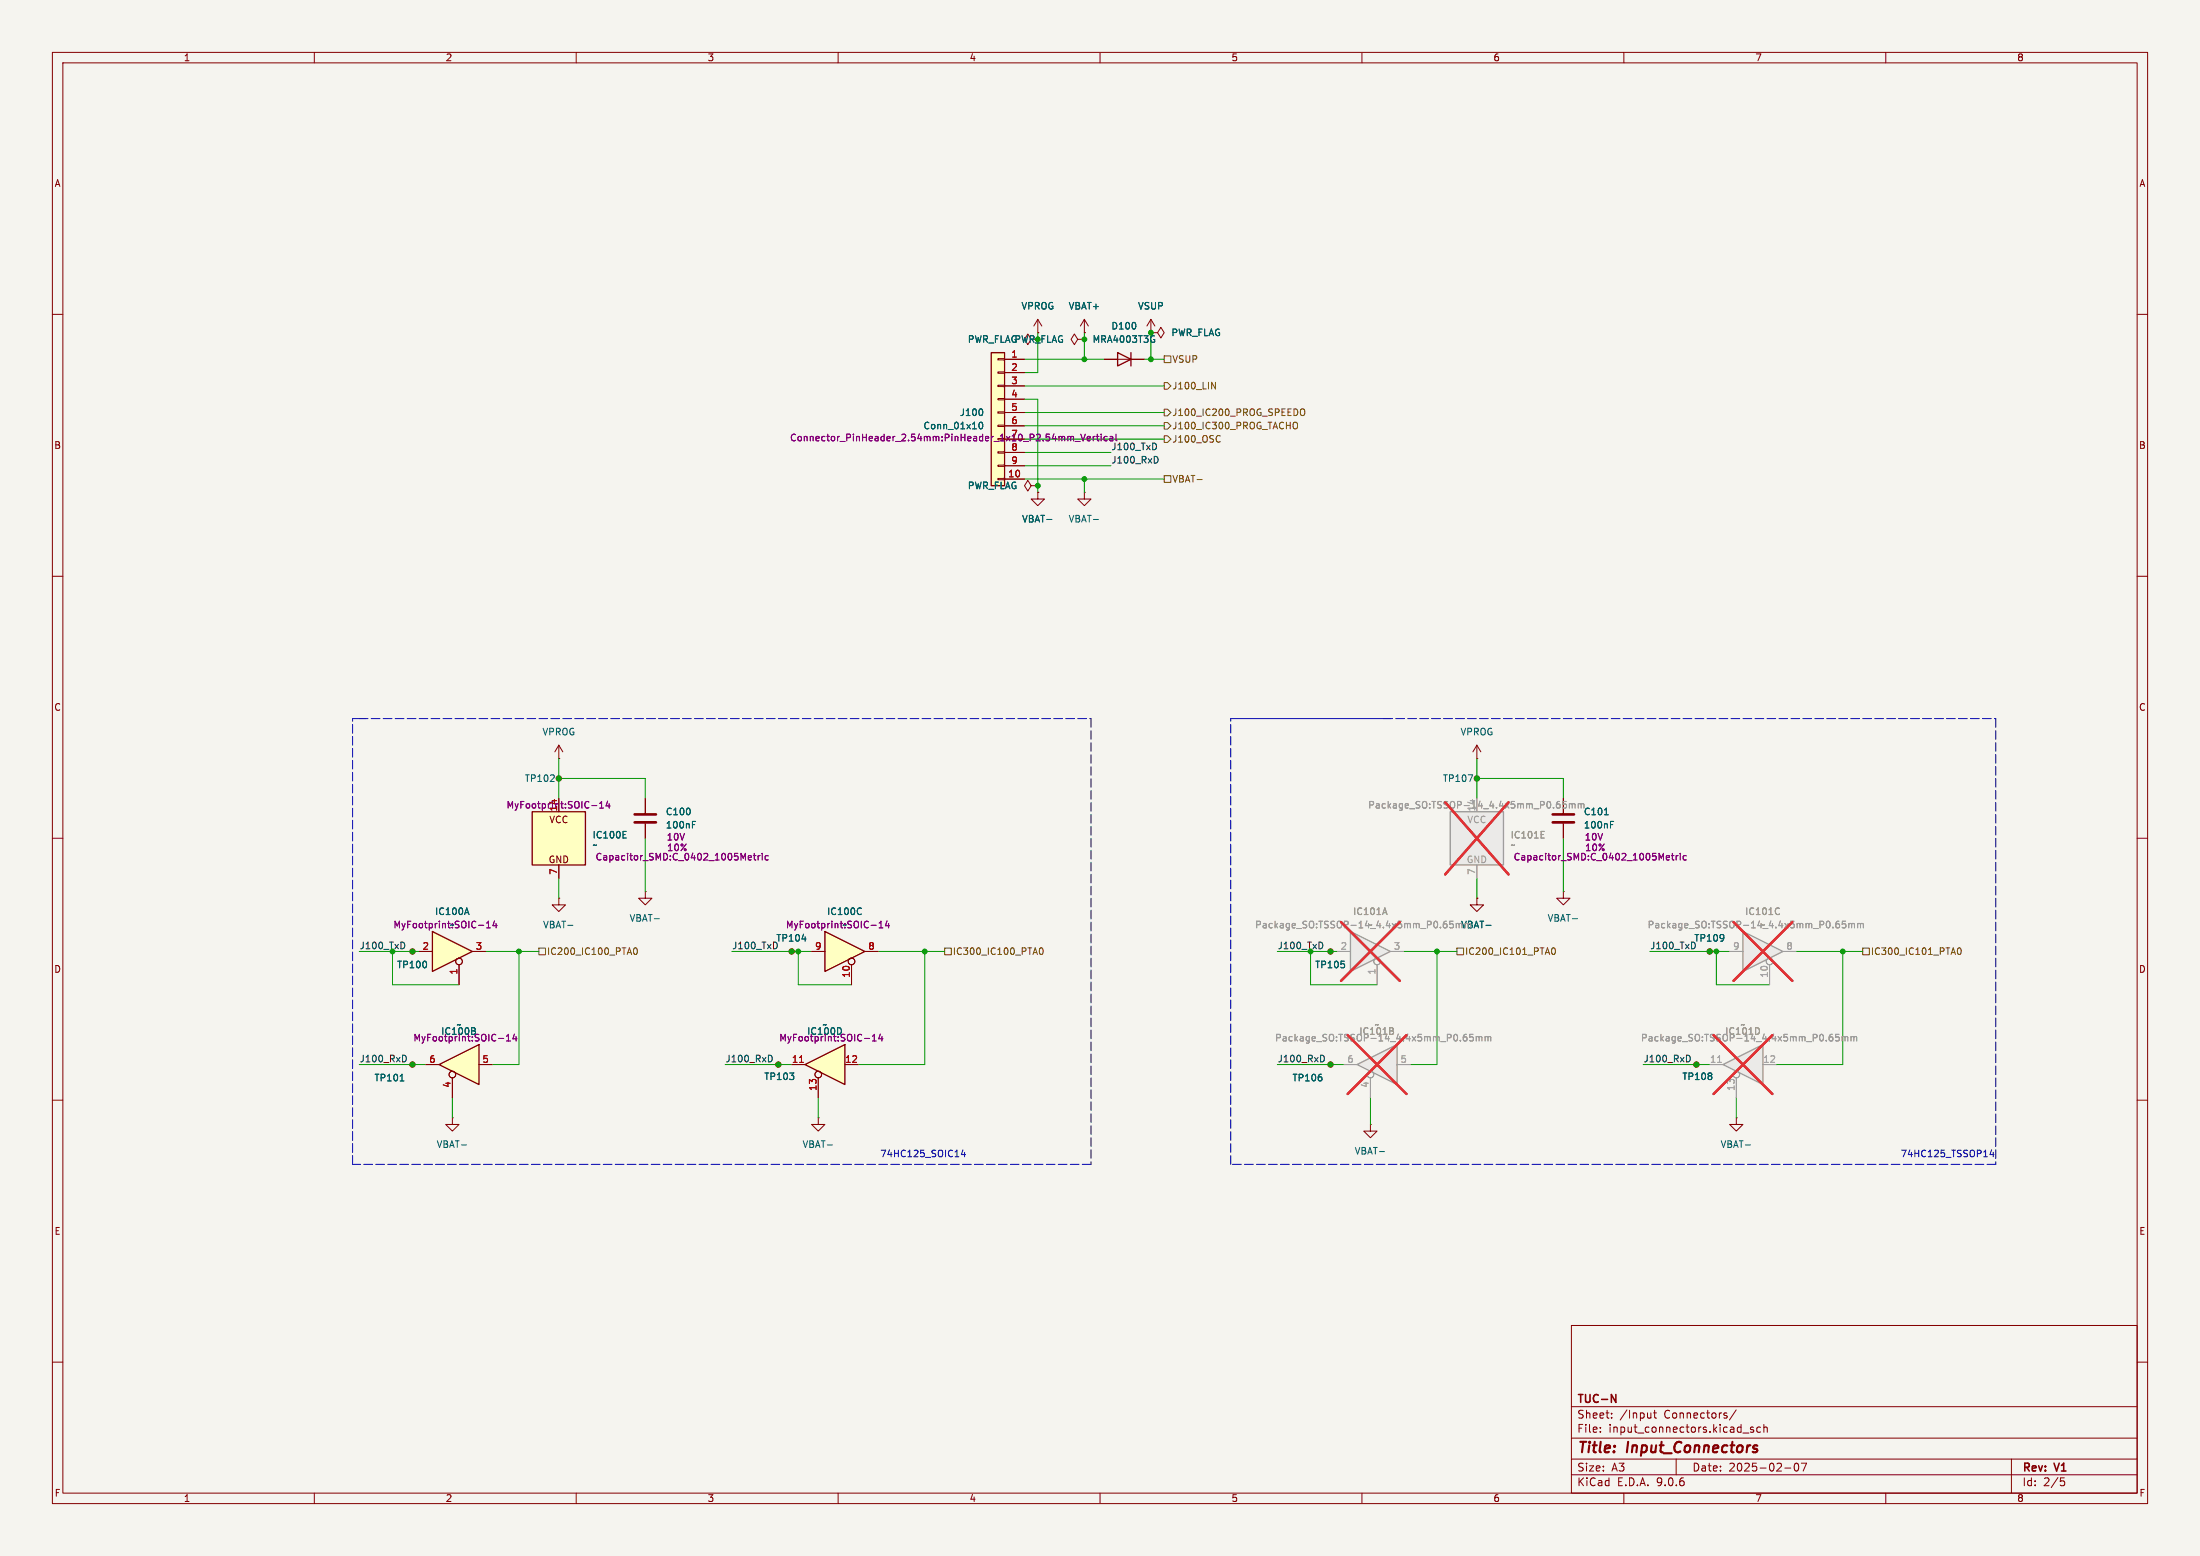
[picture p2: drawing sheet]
<svg xmlns="http://www.w3.org/2000/svg" width="420mm" height="297mm" viewBox="0 0 420 297" stroke-linecap="round" stroke-linejoin="round" font-family="sans-serif">
<path d="M0 0h420v297h-420z" fill="#f5f4ef" stroke="#f5f4ef" stroke-width=".19"/>
<g fill="none" stroke="#840000" stroke-width=".19">
<path d="M10 10h400v277h-400zM12 12h396v273h-396zM60 10v2M110 10v2M160 10v2M210 10v2M260 10v2M310 10v2M360 10v2M10 60h2M408 60h2M10 110h2"/>
<path d="M408 110h2M10 160h2M408 160h2M298.4 170.2v1.3h1.3l-1.3 1.2-1.2-1.2h1.2M298.4 170.2h.1M78.7 181.6h.1M10 210h2M78.7 203.2h.1M86.4 213.4v1.2h1.2l-1.2 1.3-1.3-1.3h1.3M86.4 213.4h.1M261.6 214.6v1.3h1.3l-1.3 1.3-1.3-1.3h1.3M261.6 214.6h.1"/>
<path d="M408 210h2M300 253h108v32h-108zM10 260h2M300 278.5h108M300 274.5h108M300 268.5h108M305.5 273.2v.2M305.5 272.5v.1M307.7 270.5v.2M307.7 269.8v.1M315.2 269.7v1M315.2 270.5l-.1 .1"/>
<path d="M315.7 269.7h.5M315.9 269.2v1.3l.3 .2M320 278.5v3M331.4 269.1l-1.2 1.9M332.7 273.5h1.2M334.7 272.5l-.3-.1-.2 .2v.2l.5 .2v.3h-.5M336.1 272.5l-.4-.1-.3 .3 .1 .6h.6M336.7 272.5l.2-.1 .4 .1 .1 .9M336.7 271.9v1.5M342.7 279.4l.2-.1a.8 .8 0 0 1 .5 .7 .8 .8 0 0 1-.5 .8l-.2-.2-.2-.4zM343.9 279.3h1l-.7 1.5M384 278.5v6.5"/>
<path d="M408 260h2M60 285v2M110 285v2M160 285v2M210 285v2M260 285v2M300 281.5h108M310 285v2M340.7 280.2h1.2M360 285v2M393.4 282.1h.7M393.5 282.7h.4l.3 .2-.2 .6-.5 .1"/>
<circle cx="78.7" cy="181.6" r=".51"/>
<circle cx="78.7" cy="203.2" r=".51"/>
</g>
<path d="M307.6 266.2l.9 1.5v-1.5" fill="none" stroke="#840000" stroke-width=".3"/>
<path d="M300.2 175.4h.9M76.4 206.3h.7M88.1 218.5h1M263.3 219.8h1" fill="none" stroke="#006464" stroke-width=".19"/>
<path d="M153.7 203.2l7.6-3.8v7.6z" fill="#ffffc2"/>
<path d="M153.7 203.2l7.6-3.8v7.6z" fill="none" stroke="#840000" stroke-width=".25"/>
<g fill="none" stroke="#840000" stroke-width=".19">
<path d="M219.7 63.5h1.3l.6-1 .6 1-.6 1-.6-1M219.7 63.5h.1M106.7 171.5v1.2h1.2l-1.2 1.3-1.3-1.3h1.3M106.7 171.5h.1M281.9 171.5v1.2h1.3l-1.3 1.3-1.2-1.3h1.2M281.9 171.5h.1M151.1 203.2h2.6M156.2 213.4v1.2h1.3l-1.3 1.3-1.3-1.3h1.3M156.2 213.4h.1M156.2 205.7v3.9M161.3 203.2h2.5"/>
<circle cx="156.2" cy="205.1" r=".63"/>
</g>
<path d="M152.6 202.8h.8" fill="none" stroke="#a90000" stroke-width=".19"/>
<path d="M108.4 176.6h1M283.7 176.6h.9M160.5 196.3l.1 .8M157.9 218.5h1" fill="none" stroke="#006464" stroke-width=".19"/>
<path d="M165 198.2h1M166.6 198.7h.7M166.6 197.8l.3-.4v1.3M168.1 197.4l-.3 .9h.7M168.4 197.9v.8" fill="none" stroke="#840084" stroke-width=".19"/>
<path d="M157.5 177.8l7.6 3.8-7.6 3.8z" fill="#ffffc2"/>
<path d="M157.5 177.8l7.6 3.8-7.6 3.8z" fill="none" stroke="#840000" stroke-width=".25"/>
<g fill="none" stroke="#840000" stroke-width=".19">
<path d="M154.9 181.6h2.6M162.6 184.2v3.8M165.1 181.6h2.5"/>
<circle cx="162.6" cy="183.5" r=".63"/>
</g>
<path d="M164.2 173.3l.2 .1M164.4 174.4l-.2 .2" fill="none" stroke="#006464" stroke-width=".19"/>
<path d="M166.3 176.6h1M167.8 177.1h.7M167.8 176.2l.4-.4v1.3M169.3 175.8l-.3 .9h.8M169.6 176.3v.8" fill="none" stroke="#840084" stroke-width=".19"/>
<path d="M257.8 177.8l7.6 3.8-7.6 3.8z" fill="#ebeae8"/>
<path d="M257.8 177.8l7.6 3.8-7.6 3.8z" fill="none" stroke="#9c9b98" stroke-width=".25"/>
<g fill="none" stroke="#9c9b98" stroke-width=".19">
<path d="M277.4 175.8h-.6l-.1 .6 .2-.1 .4 .1 .2 .2-.1 .4-.2 .1-.5-.1M278 176.3v.8M278.4 176.3l-.4 .1M255.3 181.6h2.5M262.9 184.2v3.8M265.4 181.6h2.6"/>
<circle cx="262.9" cy="183.5" r=".63"/>
</g>
<path d="M264.4 173.3l.4 1.3" fill="none" stroke="#939391" stroke-width=".19"/>
<path d="M256 176l11.2 11.2M267.2 176l-11.2 11.2" fill="none" stroke="#e12e31" stroke-width=".46"/>
<g fill="none" stroke="#840000" stroke-width=".19">
<path d="M254 181.6h.1"/>
<circle cx="254" cy="181.6" r=".51"/>
</g>
<path d="M328.9 203.2l7.6-3.8v7.6z" fill="#ebeae8"/>
<path d="M328.9 203.2l7.6-3.8v7.6z" fill="none" stroke="#9c9b98" stroke-width=".25"/>
<g fill="none" stroke="#9c9b98" stroke-width=".19">
<path d="M351.1 197.4h-.6l-.1 .6 .2-.1 .4 .1 .1 .2v.4l-.2 .1-.5-.1M351.7 198l.3-.1 .2 .1M351.7 197.9v.8M352.2 198l.2-.1h.3l.1 .8M352.2 198v.7M353.4 198l.3-.1 .2 .1M353.4 197.9v.8M353.9 198l.2-.1h.3l.1 .8M353.9 198v.7M326.4 203.2h2.5M331.5 205.7v3.9M336.5 203.2h2.6"/>
<circle cx="331.5" cy="205.1" r=".63"/>
</g>
<path d="M327.9 202.8h.7" fill="none" stroke="#a5a4a2" stroke-width=".19"/>
<path d="M335.8 196.3v.8" fill="none" stroke="#939391" stroke-width=".19"/>
<path d="M327.1 197.6l11.3 11.2M338.4 197.6l-11.3 11.2" fill="none" stroke="#e12e31" stroke-width=".46"/>
<g fill="none" stroke="#840000" stroke-width=".19">
<path d="M281.9 144.8h.1M281.9 148.6h.1M281.9 142.2l-.7 1.3M281.9 142.2l.8 1.3M281.9 142.2v2.6M326.4 181.6h.1M323.8 203.2h.1M331.5 213.4v1.2h1.2l-1.2 1.3-1.3-1.3h1.3M331.5 213.4h.1"/>
<circle cx="281.9" cy="148.6" r=".51"/>
<circle cx="326.4" cy="181.6" r=".51"/>
<circle cx="323.8" cy="203.2" r=".51"/>
</g>
<path d="M280.3 147.9h.8l-.5 1.3M333.2 218.5h1" fill="none" stroke="#006464" stroke-width=".19"/>
<path d="M189.2 67.3h2.6v25.4h-2.6z" fill="#ffffc2"/>
<path d="M189.2 67.3h2.6v25.4h-2.6zM213.4 67.3l2.5 1.3-2.5 1.3zM215.9 67.3v2.6" fill="none" stroke="#840000" stroke-width=".25"/>
<g fill="none" stroke="#840000" stroke-width=".19">
<path d="M190.5 68.5h1.3v.2h-1.3zM190.5 71h1.3v.2h-1.3zM190.5 73.5h1.3v.3h-1.3zM190.5 76.1h1.3v.2h-1.3zM190.5 78.6h1.3v.3h-1.3zM191.8 68.6h3.8M191.8 71.1h3.8M191.8 73.7h3.8M191.8 76.2h3.8M191.8 78.7h3.8M210.8 68.6h7.6M219.7 63.5h.1"/>
<path d="M219.7 61l-.8 1.2M219.7 61l.8 1.2M219.7 61v2.5M190.5 81.2h1.3v.2h-1.3zM190.5 86.2h1.3v.3h-1.3zM190.5 88.8h1.3v.2h-1.3zM190.5 91.3h1.3v.3h-1.3zM191.8 81.3h3.8M191.8 83.8h3.8M191.8 86.4h3.8M191.8 88.9h3.8M191.8 91.4h3.8"/>
<path d="M196.8 92.7l-.6-1-.6 1 .6 1 .6-1h1.3M198.1 92.7h.1M198.1 94v1.3h1.3l-1.3 1.2-1.3-1.2h1.3M198.1 94h.1M207 94v1.3h1.3l-1.3 1.2-1.3-1.2h1.3M207 94h.1M151.1 181.6h.1M148.6 203.2h.1"/>
<circle cx="151.1" cy="181.6" r=".51"/>
<circle cx="148.6" cy="203.2" r=".51"/>
</g>
<path d="M187.5 78.2l.1 .3-.1 .7M220.2 64.8h.2v.4l-.2 .1M220.3 64.1h.1M187 80.7l.2-.1a.68 .68 0 0 1 .4 .6 .68 .68 0 0 1-.4 .7l-.3-.5zM199.8 99.2h1M208.7 99.2h1M153.1 179.2h.8" fill="none" stroke="#006464" stroke-width=".19"/>
<g fill="none" stroke="#840084" stroke-width=".19">
<path d="M205.2 84.3h1M206.3 82.9l.5 1.2 .4-1.2M207.5 83.7l.7-.1-.1-.2-.4-.1-.2 .2 .1 .6h.5M208.7 83.3v.8M209.1 83.3l-.4 .2M209.3 83.3h.5M209.5 82.9v1.1l.3 .1M210.2 82.9v.1M210.2 83.3v.8M211.4 83.4l-.4-.1-.2 .2 .1 .6h.5M211.9 83.4h.5v.7M212.4 84.1h-.1"/>
<path d="M212.4 83.6l-.5 .1-.1 .3 .2 .1M213.1 82.9v1.1l.1 .1"/>
</g>
<path d="M101.6 154.9h10.2v10.2h-10.2z" fill="#ffffc2"/>
<path d="M101.6 154.9h10.2v10.2h-10.2z" fill="none" stroke="#840000" stroke-width=".25"/>
<path d="M205.7 64.8l-.6-1-.6 1 .6 1 .6-1h1.3M207 64.8h.1M207 63.5h.1M207 61l-.8 1.2M207 61l.8 1.2M207 61v2.5M106.7 152.4v2.5M298.4 152.4v2.8M298.4 157.2v2.8M106.7 165.1v2.5" fill="none" stroke="#840000" stroke-width=".19"/>
<path d="M118.9 160h.7M118.9 158.7h.7M306.3 155.5h.7M307.5 157.4h.4M307.5 156.8h.6" fill="none" stroke="#006464" stroke-width=".19"/>
<g fill="none" stroke="#840084" stroke-width=".19">
<path d="M113 153.8h.9M114.5 154.2h.7M114.5 153.3l.3-.3v1.2M116 152.9l-.3 .9h.8M116.3 153.4v.8M318.3 163.3l.4 .1v.2l-.6 .1M318.7 164.1l-.4 .1M319.1 163.3h.5M319.3 162.9v1.1l.3 .2M320 163.3v.9M320.3 163.3l-.3 .3M320.8 162.9v.1"/>
<path d="M320.8 163.3v.9M321.9 163.4l-.3-.1-.3 .3 .1 .5h.5"/>
</g>
<path d="M296.4 155.4h4.1M296.4 157h4.1" fill="none" stroke="#840000" stroke-width=".51"/>
<path d="M332.7 177.8l7.7 3.8-7.7 3.8z" fill="#ebeae8"/>
<path d="M332.7 177.8l7.7 3.8-7.7 3.8z" fill="none" stroke="#9c9b98" stroke-width=".25"/>
<g fill="none" stroke="#9c9b98" stroke-width=".19">
<path d="M352.3 175.8h-.6v.6l.2-.1 .4 .1 .1 .2-.1 .4-.1 .1-.5-.1M352.9 176.4l.4-.1 .2 .1M352.9 176.3v.8M353.5 176.4l.2-.1h.3v.8M353.5 176.4v.7M354.6 176.4l.4-.1 .2 .1M354.6 176.3v.8M355.2 176.4l.2-.1h.3v.8M355.2 176.4v.7M330.2 181.6h2.5M337.8 184.2v3.8M340.4 181.6h2.5"/>
<circle cx="337.8" cy="183.5" r=".63"/>
</g>
<path d="M339.5 173.3l.2 .1M339.7 174.4l-.2 .2" fill="none" stroke="#939391" stroke-width=".19"/>
<path d="M330.9 176l11.3 11.2M342.2 176l-11.3 11.2" fill="none" stroke="#e12e31" stroke-width=".46"/>
<path d="M276.9 154.9h10.1v10.2h-10.1z" fill="#ebeae8"/>
<path d="M276.9 154.9h10.1v10.2h-10.1z" fill="none" stroke="#9c9b98" stroke-width=".25"/>
<path d="M281.9 152.4v2.5M299 153h-.6l-.1 .6 .2-.1h.4l.2 .2-.1 .4-.2 .1-.5-.1M299.6 153.5l.4-.1 .1 .2M299.6 153.4v.8M300.1 153.6l.2-.2 .3 .1 .1 .7M300.1 153.6v.6M301.3 153.5l.4-.1 .1 .2M301.3 153.4v.8M301.8 153.6l.2-.2 .3 .1 .1 .7M301.8 153.6v.6M281.9 165.1v2.5" fill="none" stroke="#9c9b98" stroke-width=".19"/>
<path d="M294.2 160h.6M294.2 158.7h.6" fill="none" stroke="#939391" stroke-width=".19"/>
<path d="M275.9 153.1l12.1 13.8M288 153.1l-12.1 13.8" fill="none" stroke="#e12e31" stroke-width=".46"/>
<g fill="none" stroke="#840000" stroke-width=".19">
<path d="M254 203.2h.1"/>
<circle cx="254" cy="203.2" r=".51"/>
</g>
<path d="M259.1 203.2l7.6-3.8v7.6z" fill="#ebeae8"/>
<path d="M259.1 203.2l7.6-3.8v7.6z" fill="none" stroke="#9c9b98" stroke-width=".25"/>
<g fill="none" stroke="#9c9b98" stroke-width=".19">
<path d="M281.2 197.4h-.6l-.1 .6 .2-.1 .5 .1 .1 .2-.1 .4-.2 .1-.5-.1M281.8 198l.4-.1 .2 .1M281.8 197.9v.8M282.4 198l.1-.1h.3l.1 .8M282.4 198v.7M283.5 198l.4-.1 .2 .1M283.5 197.9v.8M284.1 198l.1-.1h.3l.1 .8M284.1 198v.7M256.5 203.2h2.6M261.6 205.7v3.9M266.7 203.2h2.5"/>
<circle cx="261.6" cy="205.1" r=".63"/>
</g>
<path d="M265.7 196.2l.3 .2-.3 .4 .3 .1v.3" fill="none" stroke="#939391" stroke-width=".19"/>
<path d="M257.3 197.6l11.2 11.2M268.5 197.6l-11.2 11.2" fill="none" stroke="#e12e31" stroke-width=".46"/>
<g fill="none" stroke="#840000" stroke-width=".19">
<path d="M198.1 63.5h.1M198.1 61l-.7 1.2M198.1 61l.8 1.2M198.1 61v2.5M106.7 144.8h.1M106.7 148.6h.1M106.7 142.2l-.8 1.3M106.7 142.2l.7 1.3M106.7 142.2v2.6M123.2 152.4v2.8M123.2 157.2v2.8M123.2 170.2v1.3h1.3l-1.3 1.2-1.3-1.2h1.3"/>
<path d="M123.2 170.2h.1"/>
<circle cx="106.7" cy="148.6" r=".51"/>
</g>
<path d="M132.2 157.4h.4M132.2 156.8h.6M124.9 175.4h1" fill="none" stroke="#006464" stroke-width=".19"/>
<path d="M121.2 155.4h4M121.2 157h4" fill="none" stroke="#840000" stroke-width=".51"/>
<path d="M143 163.3l.4 .1 .1 .2-.6 .1M143.4 164.1l-.4 .1M143.8 163.3h.5M144 162.9v1.1l.3 .2M144.7 163.3v.9M145.1 163.3l-.4 .3M145.5 162.9v.1M145.5 163.3v.9M146.7 163.4l-.4-.1-.2 .3 .1 .5h.5" fill="none" stroke="#840084" stroke-width=".19"/>
<path d="M82.5 177.8l7.7 3.8-7.7 3.8z" fill="#ffffc2"/>
<path d="M82.5 177.8l7.7 3.8-7.7 3.8z" fill="none" stroke="#840000" stroke-width=".25"/>
<g fill="none" stroke="#840000" stroke-width=".19">
<path d="M80 181.6h2.5M87.6 184.2v3.8M90.2 181.6h2.5"/>
<circle cx="87.6" cy="183.5" r=".63"/>
</g>
<path d="M89.1 173.3l.4 1.3" fill="none" stroke="#006464" stroke-width=".19"/>
<path d="M91.4 176.6h.9M92.9 177.1h.7M92.9 176.2l.4-.4v1.3M94.4 175.8l-.3 .9h.8M94.7 176.3v.8" fill="none" stroke="#840084" stroke-width=".19"/>
<path d="M83.8 203.2l7.6-3.8v7.6z" fill="#ffffc2"/>
<path d="M83.8 203.2l7.6-3.8v7.6z" fill="none" stroke="#840000" stroke-width=".25"/>
<g fill="none" stroke="#840000" stroke-width=".19">
<path d="M191.8 68.6h3.8M191.8 71.1h3.8M191.8 73.7h3.8M191.8 76.2h3.8M191.8 78.7h3.8M198.1 63.5h.1M207 64.8h.1M207 63.5h.1M210.8 68.6h2.6M215.9 68.6h2.5M219.7 63.5h.1M191.8 81.3h3.8"/>
<path d="M191.8 83.8h3.8M191.8 86.4h3.8M191.8 88.9h3.8M191.8 91.4h3.8M198.1 94h.1M198.1 92.7h.1M106.7 152.4v2.5M123.2 152.4v2.8M123.2 157.2v2.8M298.4 152.4v2.8M298.4 157.2v2.8M106.7 165.1v2.5"/>
<path d="M281.9 171.5h.1M78.7 181.6h.1M80 181.6h2.5M87.6 184.2v3.8M90.2 181.6h2.5M151.1 181.6h.1M154.9 181.6h2.6M162.6 184.2v3.8M165.1 181.6h2.5M254 181.6h.1M326.4 181.6h.1M78.7 203.2h.1"/>
<path d="M81.3 203.2h2.5M86.4 205.7v3.9M91.4 203.2h2.6M148.6 203.2h.1M151.1 203.2h2.6M156.2 205.7v3.9M161.3 203.2h2.5M254 203.2h.1M323.8 203.2h.1"/>
<circle cx="87.6" cy="183.5" r=".63"/>
<circle cx="162.6" cy="183.5" r=".63"/>
<circle cx="86.4" cy="205.1" r=".63"/>
<circle cx="156.2" cy="205.1" r=".63"/>
</g>
<g fill="none" stroke="#006464" stroke-width=".19">
<path d="M187.5 78.2l.1 .3-.1 .7M220.2 64.8h.2v.4l-.2 .1M220.3 64.1h.1M187 80.7l.2-.1a.68 .68 0 0 1 .4 .6 .68 .68 0 0 1-.4 .7l-.3-.5zM199.8 99.2h1M118.9 160h.7M118.9 158.7h.7M132.2 157.4h.4M132.2 156.8h.6M306.3 155.5h.7M307.5 157.4h.4M307.5 156.8h.6"/>
<path d="M89.1 173.3l.4 1.3M153.1 179.2h.8M164.2 173.3l.2 .1M164.4 174.4l-.2 .2M283.7 176.6h.9M90.5 196.2l.2 .2-.2 .4 .2 .1 .1 .3M160.5 196.3l.1 .8M76.4 206.3h.7"/>
</g>
<g fill="none" stroke="#840084" stroke-width=".19">
<path d="M205.2 84.3h1M206.3 82.9l.5 1.2 .4-1.2M207.5 83.7l.7-.1-.1-.2-.4-.1-.2 .2 .1 .6h.5M208.7 83.3v.8M209.1 83.3l-.4 .2M209.3 83.3h.5M209.5 82.9v1.1l.3 .1M210.2 82.9v.1M210.2 83.3v.8M211.4 83.4l-.4-.1-.2 .2 .1 .6h.5M211.9 83.4h.5v.7M212.4 84.1h-.1"/>
<path d="M212.4 83.6l-.5 .1-.1 .3 .2 .1M213.1 82.9v1.1l.1 .1M113 153.8h.9M114.5 154.2h.7M114.5 153.3l.3-.3v1.2M116 152.9l-.3 .9h.8M116.3 153.4v.8M91.4 176.6h.9M92.9 177.1h.7M92.9 176.2l.4-.4v1.3M94.4 175.8l-.3 .9h.8M94.7 176.3v.8"/>
<path d="M143 163.3l.4 .1 .1 .2-.6 .1M143.4 164.1l-.4 .1M143.8 163.3h.5M144 162.9v1.1l.3 .2M144.7 163.3v.9M145.1 163.3l-.4 .3M145.5 162.9v.1M145.5 163.3v.9M146.7 163.4l-.4-.1-.2 .3 .1 .5h.5M166.3 176.6h1M167.8 177.1h.7M167.8 176.2l.4-.4v1.3"/>
<path d="M169.3 175.8l-.3 .9h.8M169.6 176.3v.8M318.3 163.3l.4 .1v.2l-.6 .1M318.7 164.1l-.4 .1M319.1 163.3h.5M319.3 162.9v1.1l.3 .2M320 163.3v.9M320.3 163.3l-.3 .3M320.8 162.9v.1M320.8 163.3v.9M321.9 163.4l-.3-.1-.3 .3 .1 .5h.5M95.2 198.2h1"/>
<path d="M96.7 198.7h.7M96.7 197.8l.4-.4v1.3M98.2 197.4l-.3 .9h.8M98.5 197.9v.8M165 198.2h1M166.6 198.7h.7M166.6 197.8l.3-.4v1.3M168.1 197.4l-.3 .9h.7M168.4 197.9v.8"/>
</g>
<g fill="none" stroke="#725600" stroke-width=".19">
<path d="M222.2 73h.7l.6 .7-.6 .6h-.7zM222.2 67.9h1.3v1.3h-1.3zM222.2 78.1h.7l.6 .6-.6 .7h-.7zM231.3 73l.7 1.2v-1.2M248.3 78.2l.2-.2a.43 .43 0 0 1 .6 .5v.4a.43 .43 0 0 1-.3 .4 .43 .43 0 0 1-.5-.2M222.2 90.8h1.3v1.3h-1.3zM222.2 80.6h.7l.6 .7-.6 .6h-.7zM222.2 83.2h.7l.6 .6-.6 .7h-.7zM228.5 91.5h1M232.9 83.2v.1M232.9 84.3h.1M247.2 80.6a.43 .43 0 0 1 .5 .4v.4a.43 .43 0 0 1-.5 .5"/>
<path d="M102.9 181h1.2v1.2h-1.2zM121.1 181l.1-.1a.68 .68 0 0 1 .5 .7 .68 .68 0 0 1-.5 .6l-.3-.5zM180.3 181h1.3v1.2h-1.3zM198.5 181l.2-.1a.68 .68 0 0 1 .5 .7 .68 .68 0 0 1-.5 .6l-.3-.5zM278.1 181h1.3v1.2h-1.3zM296.3 181l.2-.1a.68 .68 0 0 1 .4 .7 .68 .68 0 0 1-.4 .6l-.3-.5zM355.6 181h1.3v1.2h-1.3zM373.9 181l.1-.1a.68 .68 0 0 1 .4 .7 .68 .68 0 0 1-.4 .6 .84 .84 0 0 1-.1-1.2z"/>
</g>
<path d="M220.7 84.8l.1 .3-.1 .6M220.8 87.2l.3 .5-.3 .6M77.1 180l.2 .4-.2 .5M148.4 180.6l-.1 .3M252.4 180l.1 .4-.1 .5M323.6 180.6l-.1 .3M77.3 201.5l.3 .5-.3 .6M147.2 201.5l.2 .5-.2 .6M252.6 201.5l.2 .5-.2 .6M322.4 201.5l.3 .5-.3 .6" fill="none" stroke="#0f0f0f" stroke-width=".19"/>
<path d="M68.6 137.2h139.7M208.3 137.2v85M264.2 137.2h116.8M381 137.2v85M67.3 222.2v-85M208.3 222.2h-141M234.9 222.2v-85M381 222.2h-146.1" fill="none" stroke="#0000c2" stroke-width=".19" stroke-dasharray="1.7 .6"/>
<path d="M67.3 137.2h2.5M234.9 137.2h30.5M183.8 219.5l-.3 .9h.8M184.1 220v.8M380.2 219.5l-.3 .9h.8M380.5 220v.8" fill="none" stroke="#0000c2" stroke-width=".19"/>
<g fill="none" stroke="#009600" stroke-width=".19">
<path d="M195.6 76.2h2.5v17.8M195.6 78.7h26.6M195.6 68.6h15.2M195.6 73.7h26.6M198.1 63.5v7.6h-2.5M207 63.5v5.1M218.4 68.6h3.8M219.7 63.5v5.1M195.6 83.8h26.6M195.6 81.3h26.6M195.6 91.4h26.6M195.6 88.9h16.5"/>
<path d="M195.6 86.4h16.5M207 91.4v2.6M106.7 144.8v7.6M106.7 148.6h16.5v3.8M281.9 148.6h16.5v3.8M281.9 144.8v7.6M106.7 167.6v3.9M123.2 160v10.2M281.9 167.6v3.9M298.4 160v10.2M68.6 181.6h11.4M74.9 181.6v6.4h12.7"/>
<path d="M92.7 181.6h10.2M99.1 181.6v21.6h-5.1M139.7 181.6h15.2M152.4 181.6v6.4h10.2M167.6 181.6h12.7M176.5 181.6v21.6h-12.7M243.8 181.6h11.5M250.2 181.6v6.4h12.7M268 181.6h10.1M274.3 181.6v21.6h-5.1M315 181.6h15.2M327.7 181.6v6.4h10.1"/>
<path d="M342.9 181.6h12.7M351.8 181.6v21.6h-12.7M68.6 203.2h12.7M86.4 209.6v3.8M138.4 203.2h12.7M156.2 209.6v3.8M243.8 203.2h12.7M261.6 209.6v5M313.7 203.2h12.7M331.5 209.6v3.8"/>
</g>
<path d="M294.2 160h.6M294.2 158.7h.6M264.4 173.3l.4 1.3M339.5 173.3l.2 .1M339.7 174.4l-.2 .2M265.7 196.2l.3 .2-.3 .4 .3 .1v.3M335.8 196.3v.8" fill="none" stroke="#939391" stroke-width=".19"/>
<g fill="none" stroke="#9c9b98" stroke-width=".19">
<path d="M281.9 152.4v2.5M299 153h-.6l-.1 .6 .2-.1h.4l.2 .2-.1 .4-.2 .1-.5-.1M299.6 153.5l.4-.1 .1 .2M299.6 153.4v.8M300.1 153.6l.2-.2 .3 .1 .1 .7M300.1 153.6v.6M301.3 153.5l.4-.1 .1 .2M301.3 153.4v.8M301.8 153.6l.2-.2 .3 .1 .1 .7M301.8 153.6v.6M277.4 175.8h-.6l-.1 .6 .2-.1 .4 .1 .2 .2-.1 .4-.2 .1-.5-.1M278 176.3v.8"/>
<path d="M278.4 176.3l-.4 .1M281.9 165.1v2.5M352.3 175.8h-.6v.6l.2-.1 .4 .1 .1 .2-.1 .4-.1 .1-.5-.1M352.9 176.4l.4-.1 .2 .1M352.9 176.3v.8M353.5 176.4l.2-.1h.3v.8M353.5 176.4v.7M354.6 176.4l.4-.1 .2 .1M354.6 176.3v.8M355.2 176.4l.2-.1h.3v.8M355.2 176.4v.7M255.3 181.6h2.5"/>
<path d="M262.9 184.2v3.8M265.4 181.6h2.6M281.2 197.4h-.6l-.1 .6 .2-.1 .5 .1 .1 .2-.1 .4-.2 .1-.5-.1M281.8 198l.4-.1 .2 .1M281.8 197.9v.8M282.4 198l.1-.1h.3l.1 .8M282.4 198v.7M283.5 198l.4-.1 .2 .1M283.5 197.9v.8M284.1 198l.1-.1h.3l.1 .8M284.1 198v.7M330.2 181.6h2.5"/>
<path d="M337.8 184.2v3.8M340.4 181.6h2.5M351.1 197.4h-.6l-.1 .6 .2-.1 .4 .1 .1 .2v.4l-.2 .1-.5-.1M351.7 198l.3-.1 .2 .1M351.7 197.9v.8M352.2 198l.2-.1h.3l.1 .8M352.2 198v.7M353.4 198l.3-.1 .2 .1M353.4 197.9v.8M353.9 198l.2-.1h.3l.1 .8M353.9 198v.7M256.5 203.2h2.6"/>
<path d="M261.6 205.7v3.9M266.7 203.2h2.5M326.4 203.2h2.5M331.5 205.7v3.9M336.5 203.2h2.6"/>
<circle cx="262.9" cy="183.5" r=".63"/>
<circle cx="337.8" cy="183.5" r=".63"/>
<circle cx="261.6" cy="205.1" r=".63"/>
<circle cx="331.5" cy="205.1" r=".63"/>
</g>
<path d="M327.9 202.8h.7" fill="none" stroke="#a5a4a2" stroke-width=".19"/>
<path d="M275.9 153.1l12.1 13.8M288 153.1l-12.1 13.8M256 176l11.2 11.2M267.2 176l-11.2 11.2M330.9 176l11.3 11.2M342.2 176l-11.3 11.2M257.3 197.6l11.2 11.2M268.5 197.6l-11.2 11.2M327.1 197.6l11.3 11.2M338.4 197.6l-11.3 11.2" fill="none" stroke="#e12e31" stroke-width=".46"/>
<path d="M152.6 202.8h.8" fill="none" stroke="#a90000" stroke-width=".19"/>
<g fill="#009600" stroke="#009600" stroke-width=".19">
<circle cx="274.3" cy="181.6" r=".46"/>
<circle cx="323.8" cy="203.2" r=".46"/>
<circle cx="351.8" cy="181.6" r=".46"/>
<circle cx="326.4" cy="181.6" r=".46"/>
<circle cx="327.7" cy="181.6" r=".46"/>
<circle cx="148.6" cy="203.2" r=".46"/>
<circle cx="151.1" cy="181.6" r=".46"/>
<circle cx="152.4" cy="181.6" r=".46"/>
<circle cx="176.5" cy="181.6" r=".46"/>
<circle cx="78.7" cy="203.2" r=".46"/>
<circle cx="106.7" cy="148.6" r=".46"/>
<circle cx="78.7" cy="181.6" r=".46"/>
<circle cx="99.1" cy="181.6" r=".46"/>
<circle cx="254" cy="203.2" r=".46"/>
<circle cx="219.7" cy="68.6" r=".46"/>
<circle cx="219.7" cy="63.5" r=".46"/>
<circle cx="254" cy="181.6" r=".46"/>
<circle cx="281.9" cy="148.6" r=".46"/>
<circle cx="207" cy="91.4" r=".46"/>
<circle cx="198.1" cy="92.7" r=".46"/>
<circle cx="207" cy="68.6" r=".46"/>
<circle cx="207" cy="64.8" r=".46"/>
</g>
<g font-size="2.8" fill="#840000">
<text x="301" y="277.9">Title:</text>
<text x="310.6" y="277.9">Input_Connectors</text>
</g>
<g font-size="2.1" fill="#840000">
<text x="301" y="268.2">TUC-N</text>
<text x="301" y="273.7">File:</text>
<text x="301" y="271">Sheet:</text>
<text x="307.1" y="273.7">input_connectors.kicad_sch</text>
<text x="309.2" y="271">/Input</text>
<text x="317.7" y="271">Connectors/</text>
<text x="301" y="281.1">Size:</text>
<text x="307.6" y="281.1">A3</text>
<text x="323" y="281.1">Date:</text>
<text x="330" y="281.1">2025-02-07</text>
<text x="386" y="281.3">Rev:</text>
<text x="392.4" y="281.3">V1</text>
<text x="301" y="283.9">KiCad</text>
<text x="308.7" y="283.9">E.D.A.</text>
<text x="316.3" y="283.9">9.0.6</text>
<text x="386" y="283.9">Id:</text>
<text x="390.1" y="283.9">2/5</text>
</g>
<g font-size="1.8" fill="#840000">
<text x="35" y="11.9">1</text>
<text x="85" y="11.9">2</text>
<text x="135" y="11.9">3</text>
<text x="185" y="11.9">4</text>
<text x="235" y="11.9">5</text>
<text x="285" y="11.9">6</text>
<text x="335" y="11.9">7</text>
<text x="385" y="11.9">8</text>
<text x="10.3" y="35.9">A</text>
<text x="408.3" y="35.9">A</text>
<text x="10.3" y="85.9">B</text>
<text x="408.2" y="85.9">B</text>
<text x="10.3" y="135.9">C</text>
<text x="408.2" y="135.9">C</text>
<text x="104.8" y="157.3">VCC</text>
<text x="104.6" y="164.9">GND</text>
<text x="10.3" y="185.9">D</text>
<text x="408.2" y="185.9">D</text>
<text x="10.3" y="235.9">E</text>
<text x="408.3" y="235.9">E</text>
<text x="10.3" y="285.9">F</text>
<text x="35" y="286.9">1</text>
<text x="85" y="286.9">2</text>
<text x="135" y="286.9">3</text>
<text x="185" y="286.9">4</text>
<text x="235" y="286.9">5</text>
<text x="285" y="286.9">6</text>
<text x="335" y="286.9">7</text>
<text x="385" y="286.9">8</text>
<text x="408.3" y="285.9">F</text>
</g>
<g font-size="1.8" fill="#006464">
<text x="194.9" y="59.3">VPROG</text>
<text x="203.9" y="59.3">VBAT+</text>
<text x="217.2" y="59.3">VSUP</text>
<text x="184.7" y="65.6">PWR_FLAG</text>
<text x="208.5" y="65.6">MRA4003T3G</text>
<text x="212.1" y="63.1">D100</text>
<text x="223.5" y="64.4">PWR_FLAG</text>
<text x="183.2" y="79.6">J100</text>
<text x="184.7" y="93.6">PWR_FLAG</text>
<text x="195" y="99.9">VBAT-</text>
<text x="203.9" y="99.9">VBAT-</text>
<text x="103.5" y="140.6">VPROG</text>
<text x="278.7" y="140.6">VPROG</text>
<text x="100.1" y="149.5">TP102</text>
<text x="275.3" y="149.5">TP107</text>
<text x="127" y="155.8">C100</text>
<text x="302.3" y="155.8">C101</text>
<text x="113" y="160.2">IC100E</text>
<text x="127" y="158.3">100nF</text>
<text x="302.3" y="158.3">100nF</text>
<text x="113" y="162.2">~</text>
<text x="83" y="174.9">IC100A</text>
<text x="103.6" y="177.4">VBAT-</text>
<text x="120.1" y="176.1">VBAT-</text>
<text x="148.1" y="179.9">TP104</text>
<text x="157.8" y="174.9">IC100C</text>
<text x="295.4" y="176.1">VBAT-</text>
<text x="323.4" y="179.9">TP109</text>
<text x="75.7" y="185">TP100</text>
<text x="251" y="185">TP105</text>
<text x="87.1" y="196.4">~</text>
<text x="156.9" y="196.4">~</text>
<text x="71.4" y="206.6">TP101</text>
<text x="145.8" y="206.3">TP103</text>
<text x="246.6" y="206.6">TP106</text>
<text x="321.1" y="206.3">TP108</text>
<text x="83.3" y="219.3">VBAT-</text>
<text x="153.1" y="219.3">VBAT-</text>
<text x="258.5" y="220.6">VBAT-</text>
<text x="328.4" y="219.3">VBAT-</text>
</g>
<g font-size="1.8" fill="#009600">
<text x="193.6" y="65.6">PWR_FLAG</text>
<text x="68.6" y="181.3">J100_TxD</text>
<text x="243.8" y="181.3">J100_TxD</text>
</g>
<g font-size="1.8" fill="#a90000">
<text x="193" y="68.3">1</text>
<text x="193" y="70.9">2</text>
<text x="193" y="73.4">3</text>
<text x="193" y="75.9">4</text>
<text x="193" y="78.5">5</text>
<text x="193" y="81">6</text>
<text x="193" y="83.6">7</text>
<text x="193" y="86.1">8</text>
<text x="193" y="88.6">9</text>
<text x="192.4" y="91.2">10</text>
<text x="106.4" y="155" transform="rotate(-90 106.4 155)">14</text>
<text x="106.4" y="167.1" transform="rotate(-90 106.4 167.1)">7</text>
<text x="80.6" y="181.4">2</text>
<text x="90.7" y="181.4">3</text>
<text x="155.5" y="181.4">9</text>
<text x="165.7" y="181.4">8</text>
<text x="87.4" y="186.1" transform="rotate(-90 87.4 186.1)">1</text>
<text x="162.3" y="186.7" transform="rotate(-90 162.3 186.7)">10</text>
<text x="81.8" y="202.9">6</text>
<text x="92" y="202.9">5</text>
<text x="151.1" y="202.9">11</text>
<text x="161.2" y="202.9">12</text>
<text x="86.1" y="207.7" transform="rotate(-90 86.1 207.7)">4</text>
<text x="156" y="208.3" transform="rotate(-90 156 208.3)">13</text>
</g>
<g font-size="1.8" fill="#725600">
<text x="223.7" y="69.4">VSUP</text>
<text x="223.7" y="74.5">J100_LIN</text>
<text x="223.7" y="82.1">J100_IC300_PROG_TACHO</text>
<text x="223.7" y="79.6">J100_IC200_PROG_SPEEDO</text>
<text x="223.7" y="84.7">J100_OSC</text>
<text x="223.7" y="92.3">VBAT-</text>
<text x="104.3" y="182.5">IC200_IC100_PTA0</text>
<text x="181.8" y="182.5">IC300_IC100_PTA0</text>
<text x="279.6" y="182.5">IC200_IC101_PTA0</text>
<text x="357.1" y="182.5">IC300_IC101_PTA0</text>
</g>
<g font-size="1.8" fill="#840084">
<text x="176.2" y="82.1">Conn_01x10</text>
<text x="150.7" y="84.4">Connector_PinHeader_2.54mm:PinHeader_1x10_P2.54mm_Vertical</text>
<text x="212.1" y="86">J100_TxD</text>
<text x="96.6" y="154.5">MyFootprint:SOIC-14</text>
<text x="127.2" y="160.6">10V</text>
<text x="302.4" y="160.6">10V</text>
<text x="113.6" y="164.4">Capacitor_SMD:C_0402_1005Metric</text>
<text x="127.2" y="162.7">10%</text>
<text x="288.9" y="164.4">Capacitor_SMD:C_0402_1005Metric</text>
<text x="302.5" y="162.7">10%</text>
<text x="75" y="177.4">MyFootprint:SOIC-14</text>
<text x="85.8" y="177.4">~</text>
<text x="149.9" y="177.4">MyFootprint:SOIC-14</text>
<text x="160.7" y="177.4">~</text>
<text x="84.1" y="197.7">IC100B</text>
<text x="154" y="197.7">IC100D</text>
<text x="78.8" y="199">MyFootprint:SOIC-14</text>
<text x="148.7" y="199">MyFootprint:SOIC-14</text>
</g>
<g font-size="1.8" fill="#0f0f0f">
<text x="212.1" y="88.6">J100_RxD</text>
<text x="139.7" y="181.3">J100_TxD</text>
<text x="315" y="181.3">J100_TxD</text>
<text x="68.6" y="202.9">J100_RxD</text>
<text x="138.4" y="202.9">J100_RxD</text>
<text x="243.8" y="202.9">J100_RxD</text>
<text x="313.7" y="202.9">J100_RxD</text>
</g>
<g font-size="1.8" fill="#9c9b98">
<text x="261.1" y="154.5">Package_SO:TSSOP-14_4.4x5mm_P0.65mm</text>
<text x="280" y="157.3">VCC</text>
<text x="279.9" y="164.9">GND</text>
<text x="239.5" y="177.4">Package_SO:TSSOP-14_4.4x5mm_P0.65mm</text>
<text x="261.1" y="177.4">~</text>
<text x="278.8" y="177.4">VBAT-</text>
<text x="314.4" y="177.4">Package_SO:TSSOP-14_4.4x5mm_P0.65mm</text>
<text x="336" y="177.4">~</text>
<text x="259.4" y="197.7">IC101B</text>
<text x="329.3" y="197.7">IC101D</text>
<text x="243.3" y="199">Package_SO:TSSOP-14_4.4x5mm_P0.65mm</text>
<text x="313.2" y="199">Package_SO:TSSOP-14_4.4x5mm_P0.65mm</text>
</g>
<g font-size="1.8" fill="#a5a4a2">
<text x="281.7" y="155" transform="rotate(-90 281.7 155)">14</text>
<text x="281.7" y="167.1" transform="rotate(-90 281.7 167.1)">7</text>
<text x="255.8" y="181.4">2</text>
<text x="266" y="181.4">3</text>
<text x="330.8" y="181.4">9</text>
<text x="340.9" y="181.4">8</text>
<text x="262.6" y="186.1" transform="rotate(-90 262.6 186.1)">1</text>
<text x="337.6" y="186.7" transform="rotate(-90 337.6 186.7)">10</text>
<text x="257.1" y="202.9">6</text>
<text x="267.3" y="202.9">5</text>
<text x="326.3" y="202.9">11</text>
<text x="336.5" y="202.9">12</text>
<text x="261.4" y="207.7" transform="rotate(-90 261.4 207.7)">4</text>
<text x="331.2" y="208.3" transform="rotate(-90 331.2 208.3)">13</text>
</g>
<g font-size="1.8" fill="#939391">
<text x="288.3" y="160.2">IC101E</text>
<text x="288.3" y="162.2">~</text>
<text x="258.2" y="174.9">IC101A</text>
<text x="333.1" y="174.9">IC101C</text>
<text x="262.3" y="196.4">~</text>
<text x="332.2" y="196.4">~</text>
</g>
<g font-size="1.8" fill="#0000c2">
<text x="167.9" y="221.1">74HC125_SOIC14</text>
<text x="362.7" y="221.1">74HC125_TSSOP14</text>
</g>
</svg>
